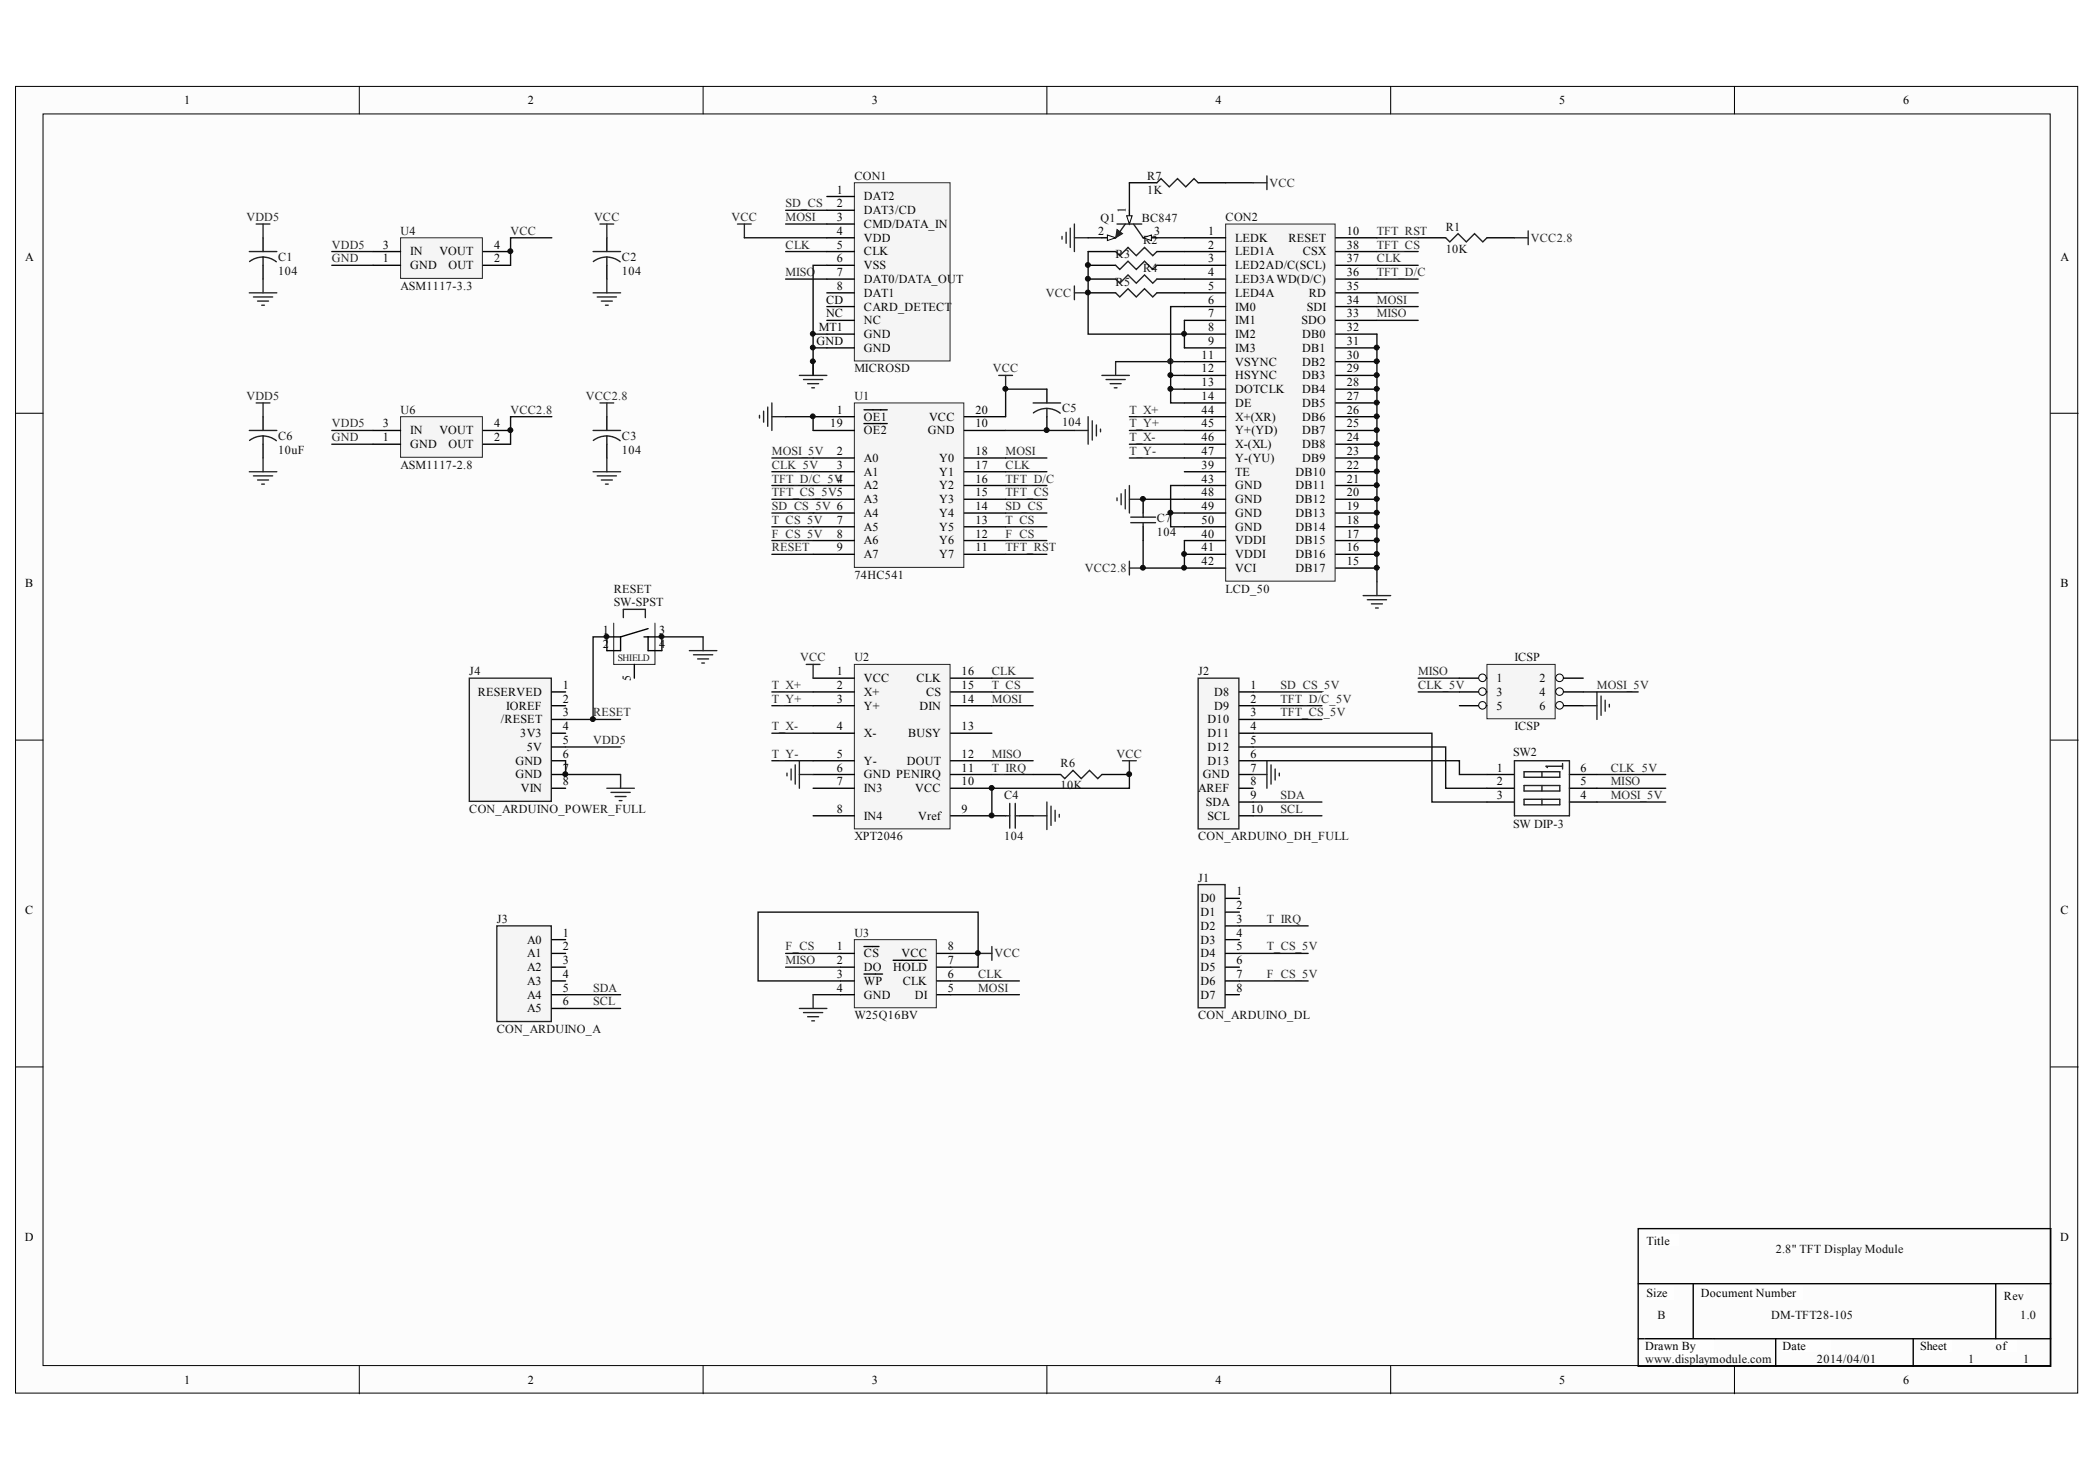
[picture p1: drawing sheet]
<svg xmlns="http://www.w3.org/2000/svg" width="296mm" height="209mm" viewBox="0 0 296 209" stroke-linecap="round" stroke-linejoin="round" font-family="sans-serif">
<g fill="#fcfcfc" stroke="#000" stroke-width=".14">
<path d="M2.2 12.2h290.9v184.3h-290.9z"/>
<path d="M6.1 16.1h283.1v176.5h-283.1z"/>
</g>
<g fill="none" stroke="#000" stroke-width=".14">
<path d="M50.7 12.2v3.9M99.2 12.2v3.9M147.7 12.2v3.9M196.2 12.2v3.9M244.7 12.2v3.9M2.2 58.3h3.9M289.3 58.3h3.9M2.2 104.4h3.9M289.3 104.4h3.9M2.2 150.5h3.9M289.3 150.5h3.9M50.7 192.7v3.9"/>
<path d="M99.2 192.7v3.9M147.7 192.7v3.9M196.2 192.7v3.9M244.7 192.7v3.9"/>
</g>
<circle cx="165.1" cy="51" r=".34" fill="#0e0e0e" stroke="#0e0e0e" stroke-width=".14"/>
<path d="M70.1 130.6h7.7v13.5h-7.7z" fill="#f5f5f5" stroke="#262626" stroke-width=".19"/>
<path d="M77.9 132.5h1.9M77.9 134.5h1.9M77.9 136.4h1.9M77.9 138.4h1.9M77.9 140.3h1.9M77.9 142.3h1.9" fill="none" stroke="#000" stroke-width=".19"/>
<path d="M66.2 95.7h11.6v17.3h-11.6z" fill="#f5f5f5" stroke="#262626" stroke-width=".19"/>
<path d="M77.9 99.5h1.9M77.9 97.6h1.9M77.9 101.5h1.9M77.9 103.4h1.9M77.9 105.4h1.9M77.9 107.3h1.9M77.9 109.3h1.9M77.9 111.2h1.9" fill="none" stroke="#000" stroke-width=".19"/>
<path d="M169 124.8h3.8v17.4h-3.8z" fill="#f5f5f5" stroke="#262626" stroke-width=".19"/>
<path d="M172.9 126.7h2M172.9 128.7h2M172.9 130.6h2M172.9 132.5h2M172.9 134.5h2M172.9 136.4h2M172.9 138.4h2M172.9 140.3h2" fill="none" stroke="#000" stroke-width=".19"/>
<path d="M169 95.7h5.8v21.2h-5.8z" fill="#f5f5f5" stroke="#262626" stroke-width=".19"/>
<path d="M174.9 97.6h1.9M174.9 99.5h1.9M174.9 101.5h1.9M174.9 103.4h1.9M174.9 105.4h1.9M174.9 107.3h1.9M174.9 109.3h1.9M174.9 111.2h1.9M174.9 113.1h1.9M174.9 115.1h1.9" fill="none" stroke="#000" stroke-width=".19"/>
<path d="M120.5 93.7h13.5v23.2h-13.5z" fill="#f5f5f5" stroke="#262626" stroke-width=".14"/>
<g fill="none" stroke="#000" stroke-width=".19">
<path d="M114.7 99.5h5.8M114.7 95.7h5.8M114.7 97.6h5.8M134.1 99.5h5.8M134.1 95.7h5.8M134.1 97.6h5.8M114.7 109.3h5.8M114.7 103.4h5.8M114.7 107.3h5.8M114.7 111.2h5.8M114.7 115.1h5.8M134.1 109.3h5.8"/>
<path d="M134.1 103.4h5.8M134.1 107.3h5.8M134.1 111.2h5.8M134.1 115.1h5.8"/>
</g>
<path d="M120.5 132.5h11.6v9.7h-11.6z" fill="#f5f5f5" stroke="#262626" stroke-width=".14"/>
<path d="M118.6 134.5h1.9M118.6 136.4h1.9M118.6 138.4h1.9M121.9 133.5h2.1M121.9 137.4h2.6M126 135.5h4.8M132.2 134.5h1.9M132.2 136.4h1.9M132.2 138.4h1.9M118.6 140.3h1.9M132.2 140.3h1.9" fill="none" stroke="#000" stroke-width=".19"/>
<path d="M56.5 33.5h11.6v5.8h-11.6z" fill="#f5f5f5" stroke="#262626" stroke-width=".14"/>
<path d="M52.6 35.5h3.9M52.6 37.4h3.9M68.2 35.5h3.8M68.2 37.4h3.8" fill="none" stroke="#000" stroke-width=".19"/>
<path d="M172.9 31.6h15.5v50.4h-15.5z" fill="#f5f5f5" stroke="#262626" stroke-width=".14"/>
<g fill="none" stroke="#000" stroke-width=".19">
<path d="M37.1 33.5v2M37.1 37.4v2M85.6 33.5v2M85.6 37.4v2M153.5 39.4h3.9M153.5 37.4h3.9M153.5 35.5h3.9M163.2 39.4h9.7M163.2 37.4h9.7M163.2 35.5h9.7M167.1 33.5h5.8M188.4 39.4h5.9"/>
<path d="M188.4 37.4h5.9M188.4 35.5h5.9M188.4 33.5h5.9M200.1 33.5h3.9M209.8 33.5h3.9M153.5 41.3h3.9M163.2 41.3h9.7M167.1 43.3h5.8M167.1 45.2h5.8M167.1 47.1h5.8M167.1 49.1h5.8M167.1 51h5.8"/>
<path d="M167.1 53h5.8M167.1 54.9h5.8M167.1 56.8h5.8M167.1 58.8h5.8M188.4 41.3h5.9M188.4 43.3h5.9M188.4 45.2h5.9M188.4 47.1h5.9M188.4 49.1h5.9M188.4 51h5.9M188.4 53h5.9M188.4 54.9h5.9"/>
<path d="M188.4 56.8h5.9M188.4 58.8h5.9M167.1 78.2h5.8M167.1 76.3h5.8M167.1 74.3h5.8M167.1 72.4h5.8M167.1 70.4h5.8M167.1 68.5h5.8M167.1 66.5h5.8M167.1 64.6h5.8M167.1 62.7h5.8M167.1 60.7h5.8"/>
<path d="M188.4 78.2h5.9M188.4 76.3h5.9M188.4 74.3h5.9M188.4 72.4h5.9M188.4 70.4h5.9M188.4 68.5h5.9M188.4 66.5h5.9M188.4 64.6h5.9M188.4 62.7h5.9M188.4 60.7h5.9M167.1 80.1h5.8M188.4 80.1h5.9"/>
</g>
<g fill="none" stroke="#0e0e0e" stroke-width=".19">
<path d="M46.8 35.5h5.8M46.8 37.4h5.8M77.9 33.5h-5.9v3.9M105 33.5h11.7M110.8 35.5h5.9M110.8 29.7h5.9M110.8 31.6h5.9M110.8 39.4h5.9M114.7 47.1h2M114.7 49.1h2M157.4 51h9.7M159.3 58.8h7.8"/>
<path d="M165.2 53h1.9M165.2 54.9h1.9M108.9 64.6h5.8M108.9 66.5h5.8M108.9 68.5h5.8M108.9 70.4h5.8M108.9 72.4h5.8M108.9 74.3h5.8M141.9 64.6h5.8M141.9 66.5h5.8M141.9 68.5h5.8M141.9 70.4h5.8"/>
<path d="M141.9 72.4h5.8M141.9 74.3h5.8M159.3 64.6h7.8M159.3 60.7h7.8M159.3 62.7h7.8M165.2 72.4h1.9M79.8 107.3v2h7.8M79.8 105.4h7.8"/>
</g>
<g fill="none" stroke="#1c1c1c" stroke-width=".19">
<path d="M35.2 35.5h3.9M37.1 36.3a3.1 3.1 0 0 1 1.9 .6M37.1 36.3a3.1 3.1 0 0 0-1.9 .6M37.1 36.3v1.1M83.7 35.5h3.9M85.6 36.3a3.1 3.1 0 0 1 1.9 .6M85.6 36.3a3.1 3.1 0 0 0-1.9 .6M85.6 36.3v1.1M157.4 35.5l.6 .6 1.1-1.2 1.2 1.2 1.2-1.2 1.1 1.2 .6-.6M157.4 37.4l.6 .6 1.1-1.2 1.2 1.2 1.2-1.2 1.1 1.2 .6-.6M157.4 39.4l.6 .5 1.1-1.1 1.2 1.1 1.2-1.1 1.1 1.1 .6-.5M204 33.5l.5 .6 1.2-1.1 1.2 1.1 1.1-1.1 1.2 1.1 .6-.6"/>
<path d="M157.4 41.3l.6 .6 1.1-1.2 1.2 1.2 1.2-1.2 1.1 1.2 .6-.6"/>
</g>
<g fill="none" stroke="#262626" stroke-width=".19">
<path d="M36.1 31.6h2M37.1 31.6v1.9M37.1 39.4v1.9M84.6 31.6h2M85.6 31.6v1.9M85.6 39.4v1.9M104 31.6h2M105 31.6v1.9M149.8 33.3v.4M150.4 32.8v1.5M151 32.2v2.7M151.6 31.6v3.9"/>
<path d="M151.6 33.5h1.9M35.2 41.3h3.9M35.8 41.9h2.7M36.3 42.5h1.6M36.9 43.1h.4M83.7 41.3h3.9M84.3 41.9h2.7M84.8 42.5h1.6M85.4 43.1h.4M112.8 53h3.9M113.4 53.5h2.7M113.9 54.1h1.6"/>
<path d="M114.5 54.7h.4M114.7 51v2M140.9 53h1.9M141.9 53v1.9M151.6 41.3h1.9M151.6 40.3v2M155.5 53h3.8M156 53.5h2.8M156.6 54.1h1.6M157.2 54.7h.4M157.4 51v2M157.6 70.2v.4"/>
<path d="M158.2 69.7v1.5M158.8 69.1v2.7M159.3 68.5v3.9M159.3 70.4h2M97.3 91.8h3.8M97.8 92.4h2.7M98.4 92.9h1.6M99 93.5h.4M99.2 89.8v2M85.6 111.2h3.9M86.2 111.8h2.7M86.8 112.4h1.5"/>
<path d="M87.4 112.9h.3M87.6 109.3v1.9"/>
</g>
<path d="M56.5 58.8h11.6v5.7h-11.6z" fill="#f5f5f5" stroke="#262626" stroke-width=".14"/>
<path d="M85.6 58.8v1.9M52.6 60.7h3.9M52.6 62.7h3.9M68.2 60.7h3.8M68.2 62.7h3.8M85.6 62.7v1.9" fill="none" stroke="#000" stroke-width=".19"/>
<path d="M194.3 33.5h5.8M194.3 35.5h5.8M194.3 37.4h5.8M194.3 39.4h5.8M77.9 58.8h-5.9v3.9M194.3 41.3h5.8M194.3 43.3h5.8M194.3 45.2h5.8M194.3 47.1v35M46.8 60.7h5.8M46.8 62.7h5.8" fill="none" stroke="#0e0e0e" stroke-width=".19"/>
<path d="M83.7 60.7h3.9M85.6 61.5a3.1 3.1 0 0 1 1.9 .7M85.6 61.5a3.1 3.1 0 0 0-1.9 .6M85.6 61.5v1.2" fill="none" stroke="#1c1c1c" stroke-width=".19"/>
<g fill="none" stroke="#262626" stroke-width=".19">
<path d="M84.6 56.8h2M85.6 56.8v2M83.7 66.5h3.9M84.3 67.1h2.7M84.8 67.7h1.6M85.4 68.3h.4M85.6 64.6v1.9M159.3 79.2v1.9M159.3 80.1h2M192.3 84h3.9M192.9 84.6h2.7M193.5 85.2h1.5"/>
<path d="M194.1 85.8h.3M194.3 82.1v1.9"/>
</g>
<path d="M120.5 56.8h15.5v23.2h-15.5z" fill="#f5f5f5" stroke="#262626" stroke-width=".14"/>
<g fill="none" stroke="#000" stroke-width=".19">
<path d="M37.1 58.8v1.9M114.7 58.8h5.8M121.9 57.8h3.3M121.9 59.8h3.3M136.1 58.8h5.8M147.7 54.9v1.9M147.7 58.8v1.9M37.1 62.7v1.9M114.7 64.6h5.8M114.7 66.5h5.8M114.7 68.5h5.8M114.7 70.4h5.8"/>
<path d="M114.7 72.4h5.8M114.7 74.3h5.8M114.7 76.3h5.8M114.7 78.2h5.8M114.7 60.7h5.8M136.1 64.6h5.8M136.1 66.5h5.8M136.1 68.5h5.8M136.1 70.4h5.8M136.1 72.4h5.8M136.1 74.3h5.8M136.1 76.3h5.8"/>
<path d="M136.1 78.2h5.8M136.1 60.7h5.8M139.9 115.1h2M143.8 115.1h2M145.8 109.3h3.8M155.5 109.3h3.8"/>
</g>
<g fill="none" stroke="#262626" stroke-width=".19">
<path d="M36.1 56.8h2M37.1 56.8v2M107.1 58.6v.4M107.7 58v1.6M108.3 57.4v2.7M108.9 56.8v3.9M108.9 58.8h1.9M153.5 58.8v3.9M154.1 59.4v2.7M154.7 59.9v1.6M35.2 66.5h3.9M35.8 67.1h2.7"/>
<path d="M36.3 67.7h1.6M36.9 68.3h.4M37.1 64.6v1.9M151.6 60.7h1.9M155.3 60.5v.4M113.7 93.7h2M114.7 93.7v2M111 109.1v.3M111.6 108.5v1.5M112.2 107.9v2.7M112.8 107.3v3.9M112.8 109.3h1.9"/>
<path d="M145.8 115.1h1.9M147.7 113.1v3.9M148.3 113.7v2.7M148.9 114.3v1.6M149.4 114.9v.4M158.4 107.3h1.9M159.3 107.3v2M138 134.5h1.9M139.9 133.5v2M112.8 142.3h3.9M113.4 142.8h2.7M113.9 143.4h1.6"/>
<path d="M114.5 144h.4M114.7 140.3v2"/>
</g>
<g fill="none" stroke="#0e0e0e" stroke-width=".19">
<path d="M110.8 58.8h3.9v1.9M147.7 54.9h-5.8v3.9M108.9 76.3h5.8M141.9 76.3h5.8M108.9 99.5h5.8M108.9 97.6h5.8M139.9 99.5h5.9M139.9 97.6h5.9M139.9 95.7h5.9M176.8 99.5h9.7M176.8 97.6h9.7M108.9 103.4h5.8"/>
<path d="M108.9 107.3h5.8M139.9 107.3h5.9M139.9 109.3h5.9M176.8 101.5h9.7M176.8 113.1h9.7M176.8 115.1h9.7M110.8 134.5h7.8M110.8 136.4h7.8M134.1 134.5h3.9M134.1 138.4h9.7M174.9 134.5h9.7M174.9 138.4h9.7"/>
<path d="M79.8 142.3h7.8M79.8 140.3h7.8M114.7 140.3h3.9M134.1 140.3h9.7"/>
</g>
<g fill="none" stroke="#1c1c1c" stroke-width=".19">
<path d="M145.8 56.8h3.8M147.7 57.6a3.1 3.1 0 0 1 1.9 .7M147.7 57.6a3.1 3.1 0 0 0-1.9 .6M147.7 57.6v1.2M35.2 60.7h3.9M37.1 61.5a3.1 3.1 0 0 1 1.9 .7M37.1 61.5a3.1 3.1 0 0 0-1.9 .6M37.1 61.5v1.2M141.9 115.1h.6M142.5 113.3v3.5M143.2 115.1h.6M143.2 113.3v3.5"/>
<path d="M149.6 109.3l.6 .5 1.2-1.1 1.1 1.1 1.2-1.1 1.2 1.1 .6-.5"/>
</g>
<path d="M209.8 93.7h9.6v7.7h-9.6z" fill="#f5f5f5" stroke="#262626" stroke-width=".14"/>
<path d="M205.9 95.7h3.9" fill="none" stroke="#000" stroke-width=".19"/>
<circle cx="209.1" cy="95.6" r=".53" fill="#fcfcfc" stroke="#000" stroke-width=".14"/>
<path d="M219.5 95.7h3.9" fill="none" stroke="#000" stroke-width=".19"/>
<circle cx="220" cy="95.6" r=".54" fill="#fcfcfc" stroke="#000" stroke-width=".14"/>
<path d="M205.9 97.6h3.9" fill="none" stroke="#000" stroke-width=".19"/>
<circle cx="209.1" cy="97.6" r=".53" fill="#fcfcfc" stroke="#000" stroke-width=".14"/>
<path d="M219.5 97.6h3.9" fill="none" stroke="#000" stroke-width=".19"/>
<circle cx="220" cy="97.6" r=".54" fill="#fcfcfc" stroke="#000" stroke-width=".14"/>
<path d="M205.9 99.5h3.9" fill="none" stroke="#000" stroke-width=".19"/>
<circle cx="209.1" cy="99.5" r=".53" fill="#fcfcfc" stroke="#000" stroke-width=".14"/>
<path d="M219.5 99.5h3.9" fill="none" stroke="#000" stroke-width=".19"/>
<circle cx="220" cy="99.5" r=".54" fill="#fcfcfc" stroke="#000" stroke-width=".14"/>
<path d="M172.9 25.8h3.9M108.9 78.2h5.8M141.9 78.2h5.8M79.8 101.5h7.8M225.3 109.3h9.7M225.3 111.2h9.7M225.3 113.1h9.7M174.9 130.6h9.7" fill="none" stroke="#0e0e0e" stroke-width=".19"/>
<path d="M159.3 25.8h3.9M161.3 33.5h1.9M169 25.8h3.9M161.3 70.4v2M161.3 74.3v2M85.6 89.8h2M87.6 89.8v2h-2M89.5 93.7v2M90.8 89.8h2.6M91.4 89.8v2h2M91.4 88.7l-3.8 1.1" fill="none" stroke="#000" stroke-width=".19"/>
<path d="M163.2 25.8l.6-.6 1.2 1.2 1.1-1.2 1.2 1.2 1.2-1.2 .5 .6M159.5 73.7h3.5M159.5 73h3.5M161.3 72.4v.6M161.3 73.7v.6M87.9 87.1v-1.1h3.1v1.1" fill="none" stroke="#1c1c1c" stroke-width=".19"/>
<path d="M176.8 25.8h1.9M178.7 24.8v1.9M213.7 33.5h1.9M215.6 32.6v1.9" fill="none" stroke="#262626" stroke-width=".19"/>
<path d="M86.6 87.9v5.8h5.8v-5.8" fill="none" stroke="#1c1c1c" stroke-width=".14"/>
<path d="M161.3 33.5l1.1-.3v.7z" fill="#fcfcfc" stroke="#000" stroke-width=".14"/>
<path d="M159.3 29.7v1.9" fill="none" stroke="#000" stroke-width=".19"/>
<path d="M158.9 30.4h.8l-.4 1.2z" fill="#fcfcfc" stroke="#000" stroke-width=".14"/>
<path d="M155.5 33.5h1.9" fill="none" stroke="#000" stroke-width=".19"/>
<path d="M156.2 33.2l1.2 .3-1.2 .4z" fill="#fcfcfc" stroke="#000" stroke-width=".14"/>
<path d="M157.6 31.6h3.5M158.8 31.6l-1.4 1.9M159.9 31.6l1.4 1.9" fill="none" stroke="#1c1c1c" stroke-width=".19"/>
<path d="M157.6 32.4l.8 .6-1 .5z" fill="#1c1c1c" stroke="#1c1c1c" stroke-width=".14"/>
<path d="M153.5 33.5h2M159.3 25.8v3.9" fill="none" stroke="#0e0e0e" stroke-width=".19"/>
<path d="M120.5 25.8h13.5v25.1h-13.5z" fill="#f5f5f5" stroke="#262626" stroke-width=".14"/>
<g fill="none" stroke="#000" stroke-width=".19">
<path d="M116.7 27.7h3.8M116.7 29.7h3.8M116.7 31.6h3.8M116.7 33.5h3.8M116.7 35.5h3.8M116.7 37.4h3.8M116.7 39.4h3.8M116.7 41.3h3.8M116.7 43.3h3.8M116.7 47.1h3.8M116.7 45.2h3.8M116.7 49.1h3.8"/>
<path d="M209.8 109.3h3.9M209.8 111.2h3.9M209.8 113.1h3.9M221.4 109.3h3.9M221.4 111.2h3.9M221.4 113.1h3.9M231.1 173.3h58.2v19.4h-58.2zM231.1 181.1h58.2M231.1 188.8h58.2M238.9 181.1v7.7M250.5 188.8v3.9M269.9 188.8v3.9"/>
<path d="M281.6 181.1v7.7"/>
</g>
<circle cx="165.1" cy="51" r=".34" fill="#262626" stroke="#262626" stroke-width=".14"/>
<path d="M223.4 99.5h1.9M225.3 97.6v3.9M225.9 98.2v2.7M226.5 98.8v1.5M227 99.4v.3M176.8 109.3h1.9M178.7 107.3v3.9M179.3 107.9v2.7M179.9 108.5v1.5M180.5 109.1v.3" fill="none" stroke="#262626" stroke-width=".19"/>
<path d="M213.7 107.3h7.7v7.8h-7.7zM215 108.9h5.1v.7h-5.1zM215 110.8h5.1v.8h-5.1zM215 112.7h5.1v.8h-5.1zM217.5 108.9v.7M217.5 110.8v.8M217.5 112.7v.8M220.4 108.1h-2.3l.2 .2M220.4 107.7v.8" fill="none" stroke="#1c1c1c" stroke-width=".19"/>
<g fill="none" stroke="#0e0e0e" stroke-width=".19">
<path d="M116.7 37.4h-2v15.6M153.5 35.5v11.6h13.6M163.2 33.5h3.9M167.1 43.3h-1.9v13.5h1.9M167.1 45.2v3.9M141.9 60.7h9.7M161.3 76.3v3.8h5.8v-3.8M161.3 70.4h5.8M167.1 68.5h-1.9v5.8h1.9M85.6 91.8v-2h-1.9v11.7M99.2 89.8h-5.8v2M200.1 95.7h5.8"/>
<path d="M200.1 97.6h5.8M223.4 97.6h7.7M159.3 109.3v1.9h-19.4v3.9M176.8 107.3h29.1v2h3.9M176.8 105.4h27.2v5.8h5.8M176.8 103.4h25.2v9.7h7.8M134.1 136.4h3.9v-7.7h-31v9.7h11.6"/>
</g>
<g fill="#fefefe" stroke="#fefefe" stroke-width=".14">
<path d="M232.3 174.2h4.5v1.5h-4.5z"/>
<path d="M232.3 181.5h3.8v1.8h-3.8z"/>
<path d="M239.9 181.5h14.5v1.8h-14.5z"/>
<path d="M282.7 181.8h3v1.5h-3z"/>
<path d="M251.5 188.8h6.7v1.9h-6.7z"/>
<path d="M270.9 188.8h4.4v1.9h-4.4z"/>
<path d="M281.6 188.9h2.9v1.8h-2.9z"/>
<path d="M232.1 188.8h9.6v3.3h-9.6z"/>
</g>
<g fill="#0e0e0e" stroke="#0e0e0e" stroke-width=".14">
<circle cx="72" cy="60.7" r=".34"/>
<circle cx="72" cy="35.4" r=".34"/>
<circle cx="79.8" cy="109.2" r=".34"/>
<circle cx="83.6" cy="101.4" r=".34"/>
<circle cx="85.6" cy="89.8" r=".34"/>
<circle cx="93.3" cy="89.8" r=".34"/>
<circle cx="114.7" cy="58.7" r=".34"/>
<circle cx="114.7" cy="51" r=".34"/>
<circle cx="114.7" cy="49" r=".34"/>
<circle cx="114.7" cy="47.1" r=".34"/>
<circle cx="137.9" cy="134.4" r=".34"/>
<circle cx="139.9" cy="115" r=".34"/>
<circle cx="139.9" cy="111.1" r=".34"/>
<circle cx="141.8" cy="54.8" r=".34"/>
<circle cx="147.7" cy="60.7" r=".34"/>
<circle cx="153.5" cy="41.3" r=".34"/>
<circle cx="153.5" cy="39.3" r=".34"/>
<circle cx="153.5" cy="37.4" r=".34"/>
<circle cx="159.3" cy="109.2" r=".34"/>
<circle cx="161.2" cy="80.1" r=".34"/>
<circle cx="161.2" cy="70.4" r=".34"/>
<circle cx="165.1" cy="72.3" r=".34"/>
<circle cx="165.1" cy="54.8" r=".34"/>
<circle cx="165.1" cy="52.9" r=".34"/>
<circle cx="167" cy="80.1" r=".34"/>
<circle cx="167" cy="78.1" r=".34"/>
<circle cx="167" cy="47.1" r=".34"/>
<circle cx="194.2" cy="80.1" r=".34"/>
<circle cx="194.2" cy="78.1" r=".34"/>
<circle cx="194.2" cy="76.2" r=".34"/>
<circle cx="194.2" cy="74.3" r=".34"/>
<circle cx="194.2" cy="72.3" r=".34"/>
<circle cx="194.2" cy="70.4" r=".34"/>
<circle cx="194.2" cy="68.4" r=".34"/>
<circle cx="194.2" cy="66.5" r=".34"/>
<circle cx="194.2" cy="64.6" r=".34"/>
<circle cx="194.2" cy="62.6" r=".34"/>
<circle cx="194.2" cy="60.7" r=".34"/>
<circle cx="194.2" cy="58.7" r=".34"/>
<circle cx="194.2" cy="56.8" r=".34"/>
<circle cx="194.2" cy="54.8" r=".34"/>
<circle cx="194.2" cy="52.9" r=".34"/>
<circle cx="194.2" cy="51" r=".34"/>
<circle cx="194.2" cy="49" r=".34"/>
</g>
<g font-size="1.7">
<text x="26" y="14.7">1</text>
<text x="74.5" y="14.7">2</text>
<text x="123" y="14.7">3</text>
<text x="171.5" y="14.7">4</text>
<text x="220" y="14.7">5</text>
<text x="268.5" y="14.7">6</text>
<text x="118" y="27.3">1</text>
<text x="118" y="29.2">2</text>
<text x="121.9" y="28.3">DAT2</text>
<text x="54" y="35.1">3</text>
<text x="69.7" y="35.1">4</text>
<text x="118" y="31.2">3</text>
<text x="118" y="33.1">4</text>
<text x="118" y="35.1">5</text>
<text x="121.9" y="30.2">DAT3/CD</text>
<text x="121.9" y="32.2">CMD/DATA_IN</text>
<text x="121.9" y="34.1">VDD</text>
<text x="154.9" y="33.1">2</text>
<text x="158.8" y="30" transform="rotate(-90 158.8 30)">1</text>
<text x="162.8" y="33.1">3</text>
<text x="170.4" y="35.1">2</text>
<text x="170.4" y="33.1">1</text>
<text x="174.3" y="34.1">LEDK</text>
<text x="181.8" y="34.1">RESET</text>
<text x="190" y="33.1">10</text>
<text x="190" y="35.1">38</text>
<text x="3.5" y="36.8">A</text>
<text x="54" y="37">1</text>
<text x="57.9" y="36">IN</text>
<text x="57.9" y="38">GND</text>
<text x="62" y="36">VOUT</text>
<text x="63.3" y="38">OUT</text>
<text x="69.7" y="37">2</text>
<text x="118" y="37">6</text>
<text x="118" y="38.9">7</text>
<text x="118" y="40.9">8</text>
<text x="121.9" y="36">CLK</text>
<text x="121.9" y="38">VSS</text>
<text x="121.9" y="39.9">DAT0/DATA_OUT</text>
<text x="121.9" y="41.9">DAT1</text>
<text x="170.4" y="40.9">5</text>
<text x="170.4" y="38.9">4</text>
<text x="170.4" y="37">3</text>
<text x="174.3" y="41.9">LED4A</text>
<text x="174.3" y="39.9">LED3A WD(D/C)</text>
<text x="174.3" y="38">LED2AD/C(SCL)</text>
<text x="174.3" y="36">LED1A</text>
<text x="183.8" y="36">CSX</text>
<text x="184.6" y="41.9">RD</text>
<text x="190" y="40.9">35</text>
<text x="190" y="38.9">36</text>
<text x="190" y="37">37</text>
<text x="290.7" y="36.8">A</text>
<text x="115.5" y="46.7">MT1</text>
<text x="116.5" y="42.8">CD</text>
<text x="116.5" y="44.8">NC</text>
<text x="121.9" y="43.8">CARD_DETECT</text>
<text x="121.9" y="47.7">GND</text>
<text x="121.9" y="45.7">NC</text>
<text x="170.4" y="42.8">6</text>
<text x="170.4" y="44.8">7</text>
<text x="170.4" y="46.7">8</text>
<text x="174.3" y="43.8">IM0</text>
<text x="174.3" y="45.7">IM1</text>
<text x="174.3" y="47.7">IM2</text>
<text x="183.6" y="45.7">SDO</text>
<text x="183.7" y="47.7">DB0</text>
<text x="184.4" y="43.8">SDI</text>
<text x="190" y="46.7">32</text>
<text x="190" y="44.8">33</text>
<text x="190" y="42.8">34</text>
<text x="115.2" y="48.7">GND</text>
<text x="121.9" y="49.6">GND</text>
<text x="169.5" y="50.6">11</text>
<text x="169.5" y="52.5">12</text>
<text x="170.4" y="48.7">9</text>
<text x="174.3" y="49.6">IM3</text>
<text x="174.3" y="51.6">VSYNC</text>
<text x="174.3" y="53.5">HSYNC</text>
<text x="183.7" y="53.5">DB3</text>
<text x="183.7" y="51.6">DB2</text>
<text x="183.7" y="49.6">DB1</text>
<text x="190" y="52.5">29</text>
<text x="190" y="50.6">30</text>
<text x="190" y="48.7">31</text>
<text x="118" y="58.4">1</text>
<text x="121.9" y="59.3">OE1</text>
<text x="131.1" y="59.3">VCC</text>
<text x="137.6" y="58.4">20</text>
<text x="169.5" y="54.5">13</text>
<text x="169.5" y="56.4">14</text>
<text x="169.5" y="58.4">44</text>
<text x="174.3" y="55.4">DOTCLK</text>
<text x="174.3" y="57.4">DE</text>
<text x="174.3" y="59.3">X+(XR)</text>
<text x="183.7" y="59.3">DB6</text>
<text x="183.7" y="57.4">DB5</text>
<text x="183.7" y="55.4">DB4</text>
<text x="190" y="58.4">26</text>
<text x="190" y="56.4">27</text>
<text x="190" y="54.5">28</text>
<text x="54" y="60.3">3</text>
<text x="54" y="62.2">1</text>
<text x="57.9" y="61.3">IN</text>
<text x="57.9" y="63.2">GND</text>
<text x="62" y="61.3">VOUT</text>
<text x="63.3" y="63.2">OUT</text>
<text x="69.7" y="62.2">2</text>
<text x="69.7" y="60.3">4</text>
<text x="117.1" y="60.3">19</text>
<text x="118" y="64.2">2</text>
<text x="121.9" y="65.2">A0</text>
<text x="121.9" y="61.3">OE2</text>
<text x="130.9" y="61.3">GND</text>
<text x="132.5" y="65.2">Y0</text>
<text x="137.6" y="60.3">10</text>
<text x="137.6" y="64.2">18</text>
<text x="169.5" y="60.3">45</text>
<text x="169.5" y="62.2">46</text>
<text x="169.5" y="64.2">47</text>
<text x="174.3" y="61.3">Y+(YD)</text>
<text x="174.3" y="63.2">X-(XL)</text>
<text x="174.3" y="65.2">Y-(YU)</text>
<text x="183.7" y="65.2">DB9</text>
<text x="183.7" y="63.2">DB8</text>
<text x="183.7" y="61.3">DB7</text>
<text x="190" y="64.2">23</text>
<text x="190" y="62.2">24</text>
<text x="190" y="60.3">25</text>
<text x="118" y="66.1">3</text>
<text x="118" y="68.1">4</text>
<text x="121.9" y="67.1">A1</text>
<text x="121.9" y="69">A2</text>
<text x="121.9" y="71">A3</text>
<text x="132.5" y="71">Y3</text>
<text x="132.5" y="69">Y2</text>
<text x="132.5" y="67.1">Y1</text>
<text x="137.6" y="72">14</text>
<text x="137.6" y="70">15</text>
<text x="137.6" y="68.1">16</text>
<text x="137.6" y="66.1">17</text>
<text x="169.5" y="66.1">39</text>
<text x="169.5" y="68.1">43</text>
<text x="169.5" y="70">48</text>
<text x="169.5" y="72">49</text>
<text x="174.3" y="67.1">TE</text>
<text x="174.3" y="69">GND</text>
<text x="174.3" y="71">GND</text>
<text x="182.8" y="71">DB12</text>
<text x="182.8" y="69">DB11</text>
<text x="182.8" y="67.1">DB10</text>
<text x="190" y="72">19</text>
<text x="190" y="70">20</text>
<text x="190" y="68.1">21</text>
<text x="190" y="66.1">22</text>
<text x="118" y="73.9">7</text>
<text x="118" y="75.8">8</text>
<text x="118" y="77.8">9</text>
<text x="121.9" y="72.9">A4</text>
<text x="121.9" y="74.9">A5</text>
<text x="121.9" y="76.8">A6</text>
<text x="132.5" y="76.8">Y6</text>
<text x="132.5" y="74.9">Y5</text>
<text x="132.5" y="72.9">Y4</text>
<text x="137.6" y="77.8">11</text>
<text x="137.6" y="75.8">12</text>
<text x="137.6" y="73.9">13</text>
<text x="169.5" y="75.8">40</text>
<text x="169.5" y="77.8">41</text>
<text x="169.5" y="73.9">50</text>
<text x="174.3" y="76.8">VDDI</text>
<text x="174.3" y="72.9">GND</text>
<text x="174.3" y="74.9">GND</text>
<text x="182.8" y="76.8">DB15</text>
<text x="182.8" y="74.9">DB14</text>
<text x="182.8" y="72.9">DB13</text>
<text x="190" y="77.8">16</text>
<text x="190" y="75.8">17</text>
<text x="190" y="73.9">18</text>
<text x="3.5" y="82.9">B</text>
<text x="121.9" y="78.7">A7</text>
<text x="132.5" y="78.7">Y7</text>
<text x="169.5" y="79.7">42</text>
<text x="174.3" y="78.7">VDDI</text>
<text x="174.3" y="80.7">VCI</text>
<text x="182.8" y="80.7">DB17</text>
<text x="182.8" y="78.7">DB16</text>
<text x="190" y="79.7">15</text>
<text x="290.7" y="82.9">B</text>
<text x="85.1" y="89.4">1</text>
<text x="93" y="89.4">3</text>
<text x="85.1" y="91.4">2</text>
<text x="93" y="91.4">4</text>
<text x="118" y="95.2">1</text>
<text x="135.7" y="95.2">16</text>
<text x="67.4" y="98.2">RESERVED</text>
<text x="71.4" y="100.1">IOREF</text>
<text x="79.4" y="101.1">3</text>
<text x="79.4" y="99.1">2</text>
<text x="79.4" y="97.2">1</text>
<text x="89" y="96.1" transform="rotate(-90 89 96.1)">5</text>
<text x="118" y="99.1">3</text>
<text x="118" y="97.2">2</text>
<text x="121.9" y="100.1">Y+</text>
<text x="121.9" y="96.2">VCC</text>
<text x="121.9" y="98.2">X+</text>
<text x="129.3" y="96.2">CLK</text>
<text x="129.7" y="100.1">DIN</text>
<text x="130.6" y="98.2">CS</text>
<text x="135.7" y="97.2">15</text>
<text x="135.7" y="99.1">14</text>
<text x="171.3" y="98.2">D8</text>
<text x="171.3" y="100.1">D9</text>
<text x="176.4" y="97.2">1</text>
<text x="176.4" y="99.1">2</text>
<text x="176.4" y="101.1">3</text>
<text x="211.1" y="96.2">1</text>
<text x="211.1" y="98.2">3</text>
<text x="211.1" y="100.1">5</text>
<text x="217.2" y="96.2">2</text>
<text x="217.2" y="98.2">4</text>
<text x="217.2" y="100.1">6</text>
<text x="70.7" y="102">/RESET</text>
<text x="72.7" y="107.9">GND</text>
<text x="73.4" y="104">3V3</text>
<text x="74.3" y="105.9">5V</text>
<text x="79.4" y="103">4</text>
<text x="79.4" y="105">5</text>
<text x="79.4" y="106.9">6</text>
<text x="118" y="103">4</text>
<text x="118" y="106.9">5</text>
<text x="121.9" y="104">X-</text>
<text x="121.9" y="107.9">Y-</text>
<text x="127.9" y="107.9">DOUT</text>
<text x="128.1" y="104">BUSY</text>
<text x="135.7" y="106.9">12</text>
<text x="135.7" y="103">13</text>
<text x="170.4" y="102">D10</text>
<text x="170.4" y="104">D11</text>
<text x="170.4" y="105.9">D12</text>
<text x="170.4" y="107.9">D13</text>
<text x="176.4" y="103">4</text>
<text x="176.4" y="105">5</text>
<text x="176.4" y="106.9">6</text>
<text x="72.7" y="109.8">GND</text>
<text x="73.5" y="111.7">VIN</text>
<text x="79.4" y="108.8">7</text>
<text x="79.4" y="110.8">8</text>
<text x="118" y="108.8">6</text>
<text x="118" y="110.8">7</text>
<text x="121.9" y="109.8">GND PENIRQ</text>
<text x="121.9" y="111.7">IN3</text>
<text x="129.1" y="111.7">VCC</text>
<text x="135.7" y="110.8">10</text>
<text x="135.7" y="108.8">11</text>
<text x="169" y="111.7">AREF</text>
<text x="169.7" y="109.8">GND</text>
<text x="170.1" y="113.7">SDA</text>
<text x="176.4" y="108.8">7</text>
<text x="176.4" y="110.8">8</text>
<text x="176.4" y="112.7">9</text>
<text x="211.2" y="108.8">1</text>
<text x="211.2" y="110.8">2</text>
<text x="211.2" y="112.7">3</text>
<text x="223" y="108.8">6</text>
<text x="223" y="110.8">5</text>
<text x="223" y="112.7">4</text>
<text x="118" y="114.7">8</text>
<text x="121.9" y="115.6">IN4</text>
<text x="129.6" y="115.6">Vref</text>
<text x="135.7" y="114.7">9</text>
<text x="170.4" y="115.6">SCL</text>
<text x="176.4" y="114.7">10</text>
<text x="3.5" y="129">C</text>
<text x="169.4" y="127.3">D0</text>
<text x="169.4" y="129.2">D1</text>
<text x="169.4" y="131.2">D2</text>
<text x="174.5" y="126.3">1</text>
<text x="174.5" y="128.2">2</text>
<text x="174.5" y="130.2">3</text>
<text x="290.7" y="129">C</text>
<text x="74.4" y="133.1">A0</text>
<text x="74.4" y="135">A1</text>
<text x="74.4" y="137">A2</text>
<text x="79.4" y="132.1">1</text>
<text x="79.4" y="134.1">2</text>
<text x="79.4" y="136">3</text>
<text x="79.4" y="138">4</text>
<text x="118" y="134.1">1</text>
<text x="118" y="136">2</text>
<text x="118" y="138">3</text>
<text x="121.9" y="135">CS</text>
<text x="121.9" y="137">DO</text>
<text x="126" y="137">HOLD</text>
<text x="127.2" y="135">VCC</text>
<text x="133.7" y="138">6</text>
<text x="133.7" y="136">7</text>
<text x="133.7" y="134.1">8</text>
<text x="169.4" y="133.1">D3</text>
<text x="169.4" y="135">D4</text>
<text x="169.4" y="137">D5</text>
<text x="174.5" y="132.1">4</text>
<text x="174.5" y="134.1">5</text>
<text x="174.5" y="136">6</text>
<text x="174.5" y="138">7</text>
<text x="74.4" y="138.9">A3</text>
<text x="74.4" y="140.9">A4</text>
<text x="74.4" y="142.8">A5</text>
<text x="79.4" y="139.9">5</text>
<text x="79.4" y="141.8">6</text>
<text x="118" y="139.9">4</text>
<text x="121.9" y="138.9">WP</text>
<text x="121.9" y="140.9">GND</text>
<text x="127.4" y="138.9">CLK</text>
<text x="129" y="140.9">DI</text>
<text x="133.7" y="139.9">5</text>
<text x="169.4" y="138.9">D6</text>
<text x="169.4" y="140.9">D7</text>
<text x="174.5" y="139.9">8</text>
<text x="3.5" y="175.1">D</text>
<text x="232.3" y="175.7">Title</text>
<text x="290.6" y="175.1">D</text>
<text x="232.3" y="183">Size</text>
<text x="239.9" y="183">Document Number</text>
<text x="282.7" y="183.3">Rev</text>
<text x="232.1" y="190.4">Drawn By</text>
<text x="251.5" y="190.4">Date</text>
<text x="270.9" y="190.4">Sheet</text>
<text x="281.6" y="190.4">of</text>
<text x="26" y="195.2">1</text>
<text x="74.5" y="195.2">2</text>
<text x="123" y="195.2">3</text>
<text x="171.5" y="195.2">4</text>
<text x="220" y="195.2">5</text>
<text x="268.5" y="195.2">6</text>
</g>
<g font-size="1.7" fill="#262626">
<text x="110.8" y="29.2">SD_CS</text>
<text x="179.1" y="26.3">VCC</text>
<text x="34.8" y="31.2">VDD5</text>
<text x="46.8" y="35.1">VDD5</text>
<text x="72" y="33.1">VCC</text>
<text x="83.8" y="31.2">VCC</text>
<text x="103.2" y="31.2">VCC</text>
<text x="110.8" y="31.2">MOSI</text>
<text x="110.8" y="35.1">CLK</text>
<text x="194.3" y="33.1">TFT_RST</text>
<text x="194.3" y="35.1">TFT_CS</text>
<text x="216" y="34.1">VCC2.8</text>
<text x="46.8" y="37">GND</text>
<text x="110.8" y="38.9">MISO</text>
<text x="147.6" y="41.9">VCC</text>
<text x="194.3" y="37">CLK</text>
<text x="194.3" y="38.9">TFT_D/C</text>
<text x="194.3" y="42.8">MOSI</text>
<text x="194.3" y="44.8">MISO</text>
<text x="140.1" y="52.5">VCC</text>
<text x="34.8" y="56.4">VDD5</text>
<text x="72" y="58.4">VCC2.8</text>
<text x="82.7" y="56.4">VCC2.8</text>
<text x="159.3" y="58.4">T_X+</text>
<text x="46.8" y="60.3">VDD5</text>
<text x="46.8" y="62.2">GND</text>
<text x="108.9" y="64.2">MOSI_5V</text>
<text x="141.9" y="64.2">MOSI</text>
<text x="159.3" y="60.3">T_Y+</text>
<text x="159.3" y="62.2">T_X-</text>
<text x="159.3" y="64.2">T_Y-</text>
<text x="108.9" y="66.1">CLK_5V</text>
<text x="108.9" y="72">SD_CS_5V 6</text>
<text x="108.9" y="68.1">TFT_D/C_5V</text>
<text x="108.9" y="70">TFT_CS_5V5</text>
<text x="141.9" y="66.1">CLK</text>
<text x="141.9" y="72">SD_CS</text>
<text x="141.9" y="68.1">TFT_D/C</text>
<text x="141.9" y="70">TFT_CS</text>
<text x="108.9" y="73.9">T_CS_5V</text>
<text x="108.9" y="75.8">F_CS_5V</text>
<text x="108.9" y="77.8">RESET</text>
<text x="141.9" y="73.9">T_CS</text>
<text x="141.9" y="75.8">F_CS</text>
<text x="141.9" y="77.8">TFT_RST</text>
<text x="153" y="80.7">VCC2.8</text>
<text x="112.9" y="93.3">VCC</text>
<text x="139.9" y="95.2">CLK</text>
<text x="200.1" y="95.2">MISO</text>
<text x="83.7" y="101.1">RESET</text>
<text x="108.9" y="97.2">T_X+</text>
<text x="108.9" y="99.1">T_Y+</text>
<text x="139.9" y="97.2">T_CS</text>
<text x="139.9" y="99.1">MOSI</text>
<text x="180.7" y="97.2">SD_CS_5V</text>
<text x="180.7" y="99.1">TFT_D/C_5V</text>
<text x="180.7" y="101.1">TFT_CS_5V</text>
<text x="200.1" y="97.2">CLK_5V</text>
<text x="225.3" y="97.2">MOSI_5V</text>
<text x="83.7" y="105">VDD5</text>
<text x="108.9" y="103">T_X-</text>
<text x="108.9" y="106.9">T_Y-</text>
<text x="139.9" y="106.9">MISO</text>
<text x="157.5" y="106.9">VCC</text>
<text x="139.9" y="108.8">T_IRQ</text>
<text x="180.7" y="112.7">SDA</text>
<text x="227.2" y="112.7">MOSI_5V</text>
<text x="227.2" y="110.8">MISO</text>
<text x="227.2" y="108.8">CLK_5V</text>
<text x="180.7" y="114.7">SCL</text>
<text x="178.7" y="130.2">T_IRQ</text>
<text x="110.8" y="134.1">F_CS</text>
<text x="110.8" y="136">MISO</text>
<text x="138" y="138">CLK</text>
<text x="140.3" y="135">VCC</text>
<text x="178.7" y="134.1">T_CS_5V</text>
<text x="178.7" y="138">F_CS_5V</text>
<text x="83.7" y="139.9">SDA</text>
<text x="83.7" y="141.8">SCL</text>
<text x="138" y="139.9">MOSI</text>
</g>
<g font-size="1.7" fill="#0e0e0e">
<text x="120.5" y="25.4">CON1</text>
<text x="161.9" y="25.4">R7</text>
<text x="161.9" y="27.3">1K</text>
<text x="56.5" y="33.1">U4</text>
<text x="155.3" y="31.4">Q1</text>
<text x="161.1" y="31.4">BC847</text>
<text x="161.3" y="34.5">R2</text>
<text x="172.9" y="31.2">CON2</text>
<text x="204" y="32.5">R1</text>
<text x="204" y="35.6">10K</text>
<text x="39.2" y="36.8">C1</text>
<text x="39.2" y="38.8">104</text>
<text x="56.5" y="40.9">ASM1117-3.3</text>
<text x="87.7" y="36.8">C2</text>
<text x="87.7" y="38.8">104</text>
<text x="157.4" y="36.4">R3</text>
<text x="157.4" y="40.3">R5</text>
<text x="161.3" y="38.4">R4</text>
<text x="120.5" y="52.5">MICROSD</text>
<text x="56.5" y="58.4">U6</text>
<text x="120.5" y="56.4">U1</text>
<text x="149.8" y="58.2">C5</text>
<text x="39.2" y="62">C6</text>
<text x="39.2" y="64">10uF</text>
<text x="87.7" y="62">C3</text>
<text x="87.7" y="64">104</text>
<text x="149.8" y="60.1">104</text>
<text x="56.5" y="66.1">ASM1117-2.8</text>
<text x="163.2" y="73.7">C7</text>
<text x="163.2" y="75.6">104</text>
<text x="86.6" y="83.6">RESET</text>
<text x="120.5" y="81.7">74HC541</text>
<text x="172.9" y="83.6">LCD_50</text>
<text x="86.6" y="85.5">SW-SPST</text>
<text x="66.2" y="95.2">J4</text>
<text x="120.5" y="93.3">U2</text>
<text x="169" y="95.2">J2</text>
<text x="213.7" y="93.3">ICSP</text>
<text x="213.5" y="106.7">SW2</text>
<text x="213.7" y="103">ICSP</text>
<text x="141.7" y="112.7">C4</text>
<text x="149.6" y="108.3">R6</text>
<text x="149.6" y="111.4">10K</text>
<text x="66.2" y="114.7">CON_ARDUINO_POWER_FULL</text>
<text x="120.5" y="118.5">XPT2046</text>
<text x="141.7" y="118.5">104</text>
<text x="169" y="118.5">CON_ARDUINO_DH_FULL</text>
<text x="213.5" y="116.8">SW DIP-3</text>
<text x="169" y="124.4">J1</text>
<text x="70.1" y="130.2">J3</text>
<text x="120.5" y="132.1">U3</text>
<text x="120.5" y="143.8">W25Q16BV</text>
<text x="169" y="143.8">CON_ARDUINO_DL</text>
<text x="70.1" y="145.7">CON_ARDUINO_A</text>
<text x="250.5" y="176.8">2.8&quot; TFT Display Module</text>
<text x="233.8" y="186">B</text>
<text x="249.9" y="186">DM-TFT28-105</text>
<text x="285" y="186">1.0</text>
<text x="232.1" y="192.3">www.displaymodule.com</text>
<text x="256.3" y="192.3">2014/04/01</text>
<text x="277.7" y="192.3">1</text>
<text x="285.4" y="192.3">1</text>
</g>
<text font-size="1.4" fill="#1c1c1c" x="87.2" y="93.3">SHIELD</text>
</svg>
